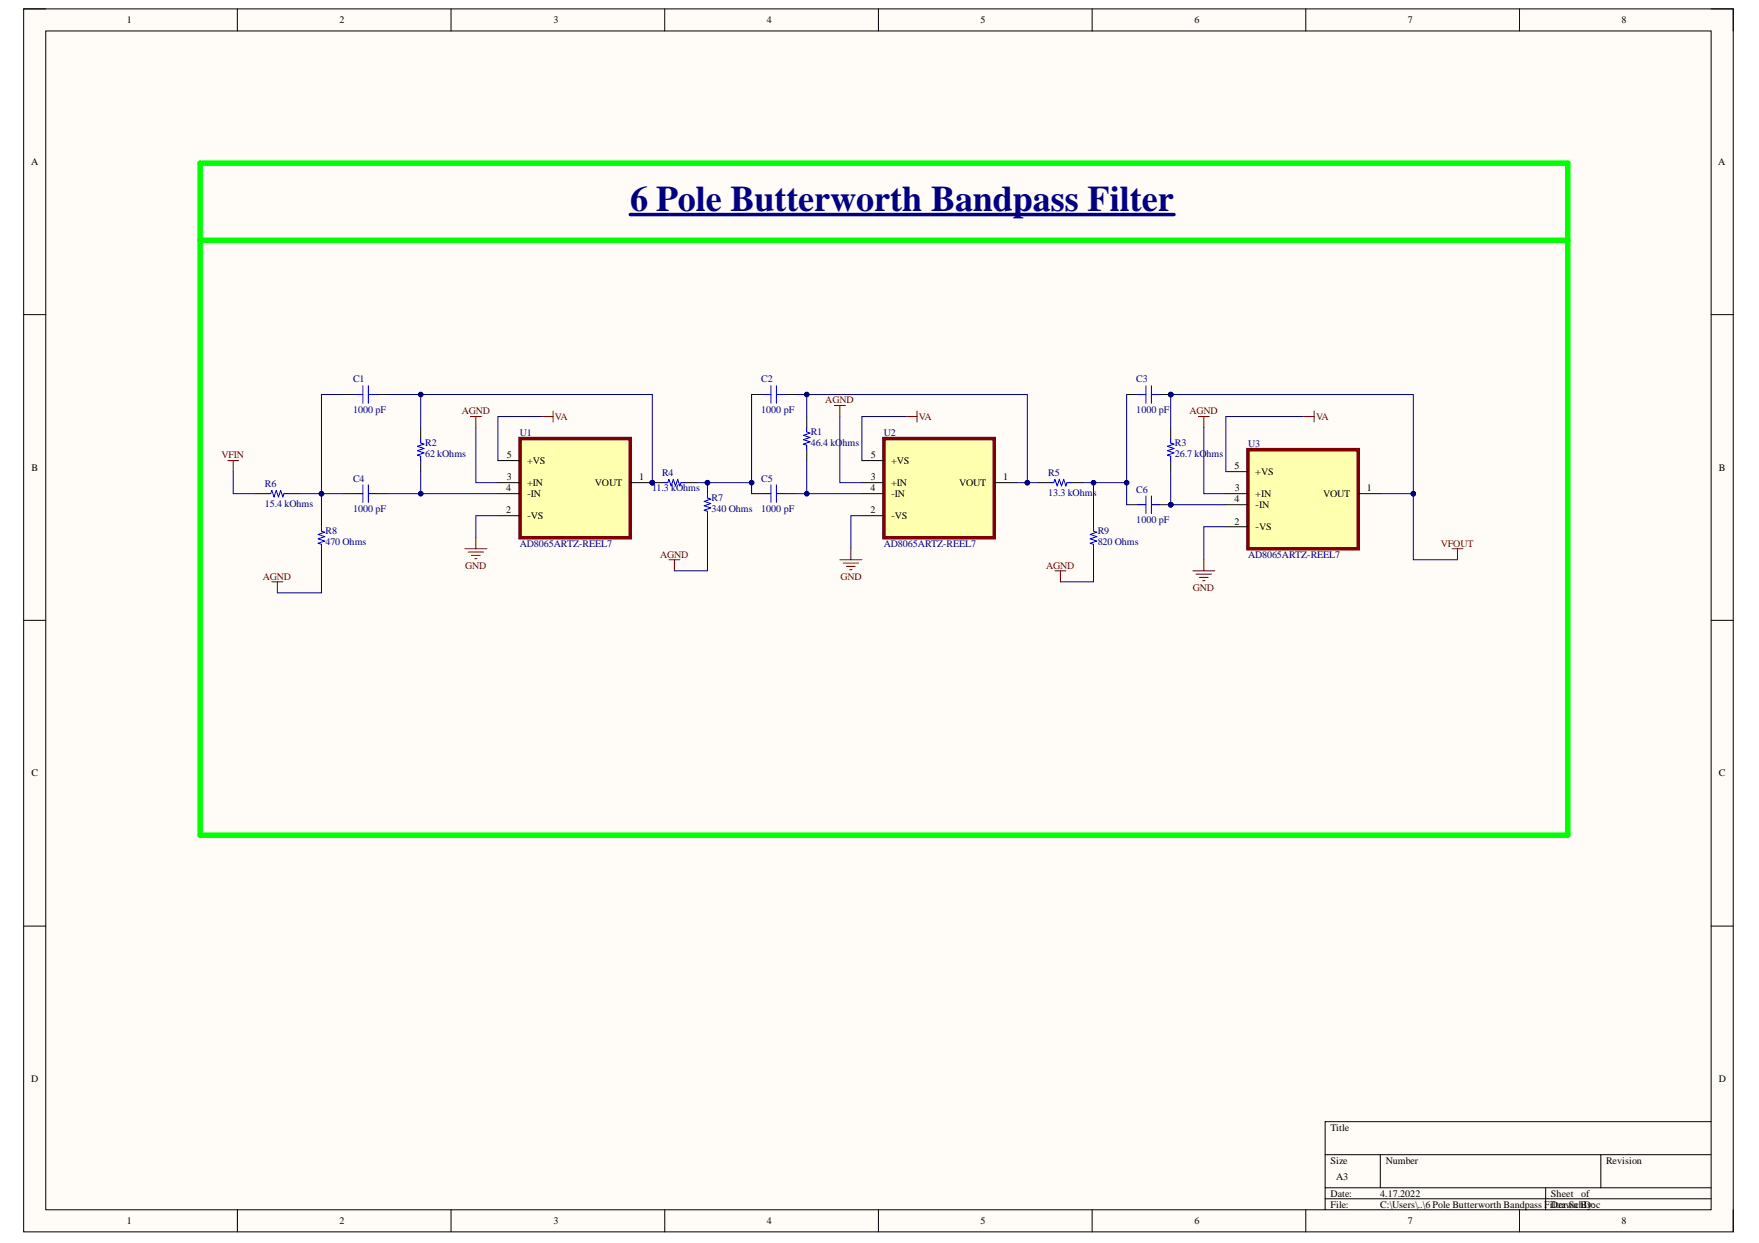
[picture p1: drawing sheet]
<svg xmlns="http://www.w3.org/2000/svg" width="297mm" height="210mm" viewBox="0 0 297 210" stroke-linecap="round" stroke-linejoin="round" font-family="sans-serif">
<path d="M4 1.5h288.7v206.5h-288.7z" fill-rule="evenodd" fill="#fffcf8"/>
<path d="M4 1.5h288.7v206.5h-288.7z" fill="none" stroke="#000" stroke-width=".17"/>
<path d="M7.7 5.2h281.3v199.1h-281.3z" fill-rule="evenodd" fill="#fffcf8"/>
<g fill="none" stroke="#000" stroke-width=".17">
<path d="M4 1.5h3.7M7.7 5.2h281.3v199.1h-281.3zM40.1 1.5v3.7M76.2 1.5v3.7M112.3 1.5v3.7M148.3 1.5v3.7M184.4 1.5v3.7M220.5 1.5v3.7M256.6 1.5v3.7M289 1.5h3.7v3.7M4 53.1h3.7M289 53.1h3.7"/>
<path d="M4 104.8h3.7M289 104.8h3.7M4 156.4h3.7M289 156.4h3.7M223.8 195h65.2M233.1 195v5.6M270.3 195v5.6M289 189.4h-65.2v14.9M40.1 204.3v3.7M76.2 204.3v3.7M112.3 204.3v3.7M148.3 204.3v3.7"/>
<path d="M184.4 204.3v3.7M220.5 204.3v3.7M223.8 200.6h65.2M223.8 202.4h65.2M256.6 204.3v3.7M261 200.6v3.7M292.7 204.3v3.7"/>
</g>
<path d="M106.4 36.2h91.9" fill="none" stroke="#000080" stroke-width=".59"/>
<path d="M33.8 27.5l230.9 .1v113.4h-230.9zM33.8 40.6h230.9" fill="none" stroke="#0f0" stroke-width=".93"/>
<g fill="none" stroke="#800000" stroke-width=".17">
<path d="M38.5 77.8h1.8M39.4 77.8v1.8M79.4 70.3h1.9M80.4 70.3v1.9M91.5 70.3h1.9M93.4 69.4v1.9M140.9 68.5h1.8M141.8 68.5v1.8M153 70.3h1.9M154.9 69.4v1.9M202.4 70.3h1.8M203.3 70.3v1.9"/>
<path d="M220 70.3h1.9M221.9 69.4v1.9M45.9 98.2h1.9M46.8 98.2v1.9M78.5 92.7h3.7M79.1 93.2h2.6M79.6 93.8h1.5M80.2 94.3h.3M80.4 90.8v1.9M113 94.5h1.8M113.9 94.5v1.9M141.8 94.5h3.7"/>
<path d="M142.4 95.1h2.6M142.9 95.6h1.5M143.5 96.2h.4M143.7 92.7v1.8M178.1 96.4h1.9M179.1 96.4v1.9M201.4 96.4h3.7M202 97h2.6M202.5 97.5h1.5M203.1 98.1h.4M203.3 94.5v1.9M245.2 92.7h1.9"/>
<path d="M246.1 92.7v1.8"/>
</g>
<path d="M87.8 74.1h18.6v16.7h-18.6z" fill-rule="evenodd" fill="#ffffb0"/>
<path d="M87.8 74.1h18.6v16.7h-18.6z" fill="none" stroke="#800000" stroke-width=".59"/>
<path d="M84.1 77.8h3.7M84.1 81.5h3.7M84.1 83.4h3.7M84.1 87.1h3.7M106.4 81.5h3.8" fill="none" stroke="#000" stroke-width=".17"/>
<path d="M149.3 74.1h18.6v16.7h-18.6z" fill-rule="evenodd" fill="#ffffb0"/>
<path d="M149.3 74.1h18.6v16.7h-18.6z" fill="none" stroke="#800000" stroke-width=".59"/>
<path d="M145.5 77.8h3.8M145.5 81.5h3.8M145.5 83.4h3.8M145.5 87.1h3.8M167.9 81.5h3.7" fill="none" stroke="#000" stroke-width=".17"/>
<path d="M210.7 75.9h18.7v16.8h-18.7z" fill-rule="evenodd" fill="#ffffb0"/>
<path d="M210.7 75.9h18.7v16.8h-18.7z" fill="none" stroke="#800000" stroke-width=".59"/>
<g fill="none" stroke="#000" stroke-width=".17">
<path d="M58 66.6h1.9M63.6 66.6h1.9M126.9 66.6h1.9M132.5 66.6h1.9M136.2 70.3v1.9M136.2 75.9v1.9M190.3 66.6h1.8M195.8 66.6h1.9M197.7 72.2v1.9M197.7 77.8v1.8M207 79.6h3.7M43.1 83.4h1.9"/>
<path d="M48.7 83.4h1.9M54.3 87.1v1.8M54.3 92.7v1.8M58 83.4h1.9M63.6 83.4h1.9M110.2 81.5h1.8M115.7 81.5h1.9M126.9 83.4h1.9M132.5 83.4h1.9M184.7 87.1v1.8M184.7 92.7v1.8M190.3 85.2h1.8"/>
<path d="M195.8 85.2h1.9M207 83.4h3.7M207 85.2h3.7M207 88.9h3.7M229.4 83.4h3.7"/>
</g>
<g fill="none" stroke="#00f" stroke-width=".17">
<path d="M59.9 66.6h1.4M61.3 65.1v3M62.2 66.6h1.4M62.2 65.1v3M128.8 66.6h1.4M130.2 65.1v3M131.1 66.6h1.4M131.1 65.1v3M136.2 72.2v.7l.6 .2-1.1 .4 1.1 .4-1.1 .3 1.1 .4-1.1 .4 .5 .2v.7M192.1 66.6h1.4M193.5 65.1v3M194.4 66.6h1.4"/>
<path d="M194.4 65.1v3M197.7 74.1v.7l.6 .2-1.2 .4 1.2 .3-1.2 .4 1.2 .4-1.2 .4 .6 .1v.8M45 83.4h.7l.2-.6 .4 1.1 .3-1.1 .4 1.1 .4-1.1 .4 1.1 .2-.5h.7M54.3 88.9v.8l.5 .2-1.1 .3 1.1 .4-1.1 .4 1.1 .4-1.1 .3 .6 .2v.8M59.9 83.4h1.4M61.3 81.9v3M62.2 83.4h1.4M62.2 81.9v3M112 81.5h.8l.2-.6 .3 1.2 .4-1.2 .4 1.2 .3-1.2 .4 1.2 .2-.6h.7M128.8 83.4h1.4M130.2 81.9v3M131.1 83.4h1.4"/>
<path d="M131.1 81.9v3M184.7 88.9v.8l.5 .2-1.1 .3 1.1 .4-1.1 .4 1.1 .4-1.1 .3 .6 .2v.8M192.1 85.2h1.4M193.5 83.7v3M194.4 83.7v3M194.4 85.2h1.4"/>
</g>
<path d="M54.3 83.4v3.7" fill="none" stroke="#000080" stroke-width=".17"/>
<circle cx="54.3" cy="83.4" r=".37" fill="#000080"/>
<g fill="none" stroke="#000080" stroke-width=".17">
<path d="M58 66.6h-3.7v16.8"/>
<circle cx="54.3" cy="83.4" r=".37"/>
</g>
<circle cx="54.3" cy="83.4" r=".37" fill="#000080"/>
<g fill="none" stroke="#000080" stroke-width=".17">
<path d="M71 79.6v3.8"/>
<circle cx="54.3" cy="83.4" r=".37"/>
</g>
<circle cx="71" cy="83.4" r=".37" fill="#000080"/>
<g fill="none" stroke="#000080" stroke-width=".17">
<path d="M39.4 79.6v3.8h3.7M54.3 94.5v5.6h-7.5M184.7 94.5v3.8h-5.6M238.7 83.4v11.1h7.4"/>
<circle cx="71" cy="83.4" r=".37"/>
</g>
<circle cx="238.7" cy="83.4" r=".37" fill="#000080"/>
<g fill="none" stroke="#000080" stroke-width=".17">
<path d="M80.4 72.2v9.3h3.7M50.6 83.4h7.4"/>
<circle cx="238.7" cy="83.4" r=".37"/>
</g>
<circle cx="54.3" cy="83.4" r=".37" fill="#000080"/>
<g fill="none" stroke="#000080" stroke-width=".17">
<path d="M65.5 83.4h18.6"/>
<circle cx="54.3" cy="83.4" r=".37"/>
</g>
<circle cx="71" cy="83.4" r=".37" fill="#000080"/>
<g fill="none" stroke="#000080" stroke-width=".17">
<path d="M65.5 66.6h5.5v5.6M91.5 70.3h-7.4v7.5M84.1 87.1h-3.7v3.7"/>
<circle cx="71" cy="83.4" r=".37"/>
</g>
<circle cx="71" cy="66.6" r=".37" fill="#000080"/>
<g fill="none" stroke="#000080" stroke-width=".17">
<path d="M71 66.6h39.2v14.9"/>
<circle cx="71" cy="66.6" r=".37"/>
</g>
<circle cx="71" cy="66.6" r=".37" fill="#000080"/>
<g fill="none" stroke="#000080" stroke-width=".17">
<path d="M126.9 81.5v1.9"/>
<circle cx="71" cy="66.6" r=".37"/>
</g>
<circle cx="126.9" cy="81.5" r=".37" fill="#000080"/>
<g fill="none" stroke="#000080" stroke-width=".17">
<path d="M141.8 70.3v11.2h3.7M153 70.3h-7.5v7.5M119.5 88.9v7.5h-5.6M134.4 83.4h11.1"/>
<circle cx="126.9" cy="81.5" r=".37"/>
</g>
<circle cx="136.2" cy="83.4" r=".37" fill="#000080"/>
<g fill="none" stroke="#000080" stroke-width=".17">
<path d="M136.2 66.6v3.7"/>
<circle cx="136.2" cy="83.4" r=".37"/>
</g>
<circle cx="136.2" cy="66.6" r=".37" fill="#000080"/>
<g fill="none" stroke="#000080" stroke-width=".17">
<path d="M136.2 77.8v5.6"/>
<circle cx="136.2" cy="66.6" r=".37"/>
</g>
<circle cx="136.2" cy="83.4" r=".37" fill="#000080"/>
<g fill="none" stroke="#000080" stroke-width=".17">
<path d="M126.9 66.6v14.9h-9.3"/>
<circle cx="136.2" cy="83.4" r=".37"/>
</g>
<circle cx="126.9" cy="81.5" r=".37" fill="#000080"/>
<g fill="none" stroke="#000080" stroke-width=".17">
<path d="M134.4 66.6h39.1v14.9"/>
<circle cx="126.9" cy="81.5" r=".37"/>
</g>
<circle cx="136.2" cy="66.6" r=".37" fill="#000080"/>
<circle cx="136.2" cy="66.6" r=".37" fill="none" stroke="#000080" stroke-width=".17"/>
<circle cx="173.5" cy="81.5" r=".37" fill="#000080"/>
<g fill="none" stroke="#000080" stroke-width=".17">
<path d="M145.5 87.1h-1.8v5.6M171.6 81.5h1.9"/>
<circle cx="173.5" cy="81.5" r=".37"/>
</g>
<circle cx="173.5" cy="81.5" r=".37" fill="#000080"/>
<g fill="none" stroke="#000080" stroke-width=".17">
<path d="M173.5 81.5h1.8"/>
<circle cx="173.5" cy="81.5" r=".37"/>
</g>
<circle cx="173.5" cy="81.5" r=".37" fill="#000080"/>
<g fill="none" stroke="#000080" stroke-width=".17">
<path d="M184.7 81.5v5.6"/>
<circle cx="173.5" cy="81.5" r=".37"/>
</g>
<circle cx="184.7" cy="81.5" r=".37" fill="#000080"/>
<g fill="none" stroke="#000080" stroke-width=".17">
<path d="M233.1 83.4h5.6"/>
<circle cx="184.7" cy="81.5" r=".37"/>
</g>
<circle cx="238.7" cy="83.4" r=".37" fill="#000080"/>
<g fill="none" stroke="#000080" stroke-width=".17">
<path d="M197.7 66.6h41v16.8M203.3 72.2v11.2h3.7M220 70.3h-13v9.3M207 88.9h-3.7v5.6"/>
<circle cx="238.7" cy="83.4" r=".37"/>
</g>
<circle cx="238.7" cy="83.4" r=".37" fill="#000080"/>
<g fill="none" stroke="#000080" stroke-width=".17">
<path d="M190.3 66.6v14.9h-7.5M197.7 66.6v5.6M197.7 79.6v5.6h9.3"/>
<circle cx="238.7" cy="83.4" r=".37"/>
</g>
<circle cx="184.7" cy="81.5" r=".37" fill="#000080"/>
<circle cx="184.7" cy="81.5" r=".37" fill="none" stroke="#000080" stroke-width=".17"/>
<circle cx="190.2" cy="81.5" r=".37" fill="#000080"/>
<g fill="none" stroke="#000080" stroke-width=".17">
<path d="M190.3 81.5v3.7"/>
<circle cx="190.2" cy="81.5" r=".37"/>
</g>
<circle cx="190.2" cy="81.5" r=".37" fill="#000080"/>
<circle cx="190.2" cy="81.5" r=".37" fill="none" stroke="#000080" stroke-width=".17"/>
<path d="M71 72.2v1.9M71 77.8v1.8M119.5 87.1v1.8M175.3 81.5h1.9M180.9 81.5h1.9" fill="none" stroke="#000" stroke-width=".17"/>
<path d="M71 74.1v.7l.6 .2-1.1 .4 1.1 .3-1.1 .4 1.1 .4-1.1 .4 .5 .1v.8M119.5 84.1l.5 .2-1.1 .4 1.1 .3-1.1 .4 1.1 .4-1.1 .4 .6 .1v.8M177.2 81.5h.8l.1-.6 .4 1.2 .4-1.2 .4 1.2 .3-1.2 .4 1.2 .2-.6h.7" fill="none" stroke="#00f" stroke-width=".17"/>
<text font-size="6.1" fill="#000080" x="106.4" y="35.6">6 Pole Butterworth Bandpass Filter</text>
<text font-size="2.8" fill="#00f" x="118.9" y="83.1">PIR702</text>
<g font-size="1.7">
<text x="21.4" y="3.9">1</text>
<text x="57.3" y="3.9">2</text>
<text x="93.5" y="3.9">3</text>
<text x="129.5" y="3.9">4</text>
<text x="165.6" y="3.9">5</text>
<text x="201.7" y="3.9">6</text>
<text x="237.7" y="3.9">7</text>
<text x="273.8" y="3.9">8</text>
<text x="5.2" y="27.9">A</text>
<text x="290.2" y="27.9">A</text>
<text x="85.6" y="77.4">5</text>
<text x="147.1" y="77.4">5</text>
<text x="5.3" y="79.5">B</text>
<text x="85.5" y="83">4</text>
<text x="85.6" y="81.1">3</text>
<text x="89.1" y="78.3">+VS</text>
<text x="89.1" y="82">+IN</text>
<text x="89.1" y="83.9">-IN</text>
<text x="100.5" y="82">VOUT</text>
<text x="107.9" y="81.1">1</text>
<text x="147" y="83">4</text>
<text x="147.1" y="81.1">3</text>
<text x="150.5" y="78.3">+VS</text>
<text x="150.5" y="82">+IN</text>
<text x="150.5" y="83.9">-IN</text>
<text x="162" y="82">VOUT</text>
<text x="169.4" y="81.1">1</text>
<text x="208.5" y="79.2">5</text>
<text x="208.6" y="83">3</text>
<text x="212" y="80.2">+VS</text>
<text x="212" y="83.9">+IN</text>
<text x="223.4" y="83.9">VOUT</text>
<text x="230.8" y="83">1</text>
<text x="290.2" y="79.5">B</text>
<text x="85.5" y="86.7">2</text>
<text x="89.1" y="87.7">-VS</text>
<text x="147" y="86.7">2</text>
<text x="150.5" y="87.7">-VS</text>
<text x="208.5" y="84.8">4</text>
<text x="208.5" y="88.6">2</text>
<text x="212" y="85.7">-IN</text>
<text x="212" y="89.6">-VS</text>
<text x="5.3" y="131.1">C</text>
<text x="290.2" y="131.1">C</text>
<text x="5.2" y="182.7">D</text>
<text x="290.2" y="182.7">D</text>
<text x="224.7" y="190.9">Title</text>
<text x="224.7" y="196.5">Size</text>
<text x="234" y="196.5">Number</text>
<text x="271.2" y="196.5">Revision</text>
<text x="224.7" y="202.1">Date:</text>
<text x="224.7" y="203.9">File:</text>
<text x="225.6" y="199.3">A3</text>
<text x="233.1" y="202.1">4.17.2022</text>
<text x="233.1" y="203.9">C:\Users\..\6 Pole Butterworth Bandpass FiDrawn By:</text>
<text x="261.9" y="202.1">Sheet</text>
<text x="262.2" y="203.9">lter.SchDoc</text>
<text x="267" y="202.1">of</text>
<text x="21.4" y="206.7">1</text>
<text x="57.3" y="206.7">2</text>
<text x="93.5" y="206.7">3</text>
<text x="129.5" y="206.7">4</text>
<text x="165.6" y="206.7">5</text>
<text x="201.7" y="206.7">6</text>
<text x="237.7" y="206.7">7</text>
<text x="273.8" y="206.7">8</text>
</g>
<g font-size="1.7" fill="#000080">
<text x="59.6" y="64.5">C1</text>
<text x="128.5" y="64.5">C2</text>
<text x="191.9" y="64.5">C3</text>
<text x="59.6" y="69.8">1000 pF</text>
<text x="128.5" y="69.8">1000 pF</text>
<text x="191.9" y="69.8">1000 pF</text>
<text x="71.8" y="77.2">62 kOhms</text>
<text x="71.8" y="75.4">R2</text>
<text x="87.8" y="73.7">U1</text>
<text x="136.9" y="75.4">46.4 kO</text>
<text x="136.9" y="73.5">R1</text>
<text x="142.3" y="75.4">hms</text>
<text x="149.3" y="73.7">U2</text>
<text x="198.4" y="77.2">26.7 kO</text>
<text x="198.4" y="75.4">R3</text>
<text x="203.7" y="77.2">hms</text>
<text x="210.7" y="75.5">U3</text>
<text x="44.7" y="82.3">R6</text>
<text x="59.6" y="81.4">C4</text>
<text x="110.1" y="83">11.3 kOhms</text>
<text x="111.8" y="80.4">R4</text>
<text x="128.5" y="81.4">C5</text>
<text x="177" y="80.4">R5</text>
<text x="177" y="83.7">13.3 kOhms</text>
<text x="191.9" y="83.2">C6</text>
<text x="44.7" y="85.6">15.4 kOhms</text>
<text x="59.6" y="86.5">1000 pF</text>
<text x="120.2" y="84.7">R7</text>
<text x="120.2" y="86.5">340 Ohms</text>
<text x="128.5" y="86.5">1000 pF</text>
<text x="191.9" y="88.4">1000 pF</text>
<text x="55" y="92.1">470 Ohms</text>
<text x="55" y="90.2">R8</text>
<text x="87.8" y="92.3">AD8065ARTZ-REEL7</text>
<text x="149.3" y="92.3">AD8065ARTZ-REEL7</text>
<text x="185.4" y="92.1">820 Ohms</text>
<text x="185.4" y="90.2">R9</text>
<text x="210.7" y="94.2">AD8065ARTZ-REEL7</text>
</g>
<g font-size="1.7" fill="#800000">
<text x="78" y="70">AGND</text>
<text x="93.7" y="70.9">VA</text>
<text x="139.4" y="68.1">AGND</text>
<text x="155.2" y="70.9">VA</text>
<text x="200.9" y="70">AGND</text>
<text x="222.3" y="70.9">VA</text>
<text x="37.4" y="77.4">VFIN</text>
<text x="111.5" y="94.2">AGND</text>
<text x="243.3" y="92.3">VFOUT</text>
<text x="44.4" y="97.9">AGND</text>
<text x="78.6" y="96.1">GND</text>
<text x="141.9" y="97.9">GND</text>
<text x="176.7" y="96.1">AGND</text>
<text x="201.4" y="99.8">GND</text>
</g>
<g font-size=".7" fill="#000080">
<text x="195.4" y="66.8">PIC302</text>
<text x="109.7" y="81.6">PIR401</text>
<text x="195.4" y="85.5">PIC602</text>
</g>
</svg>
